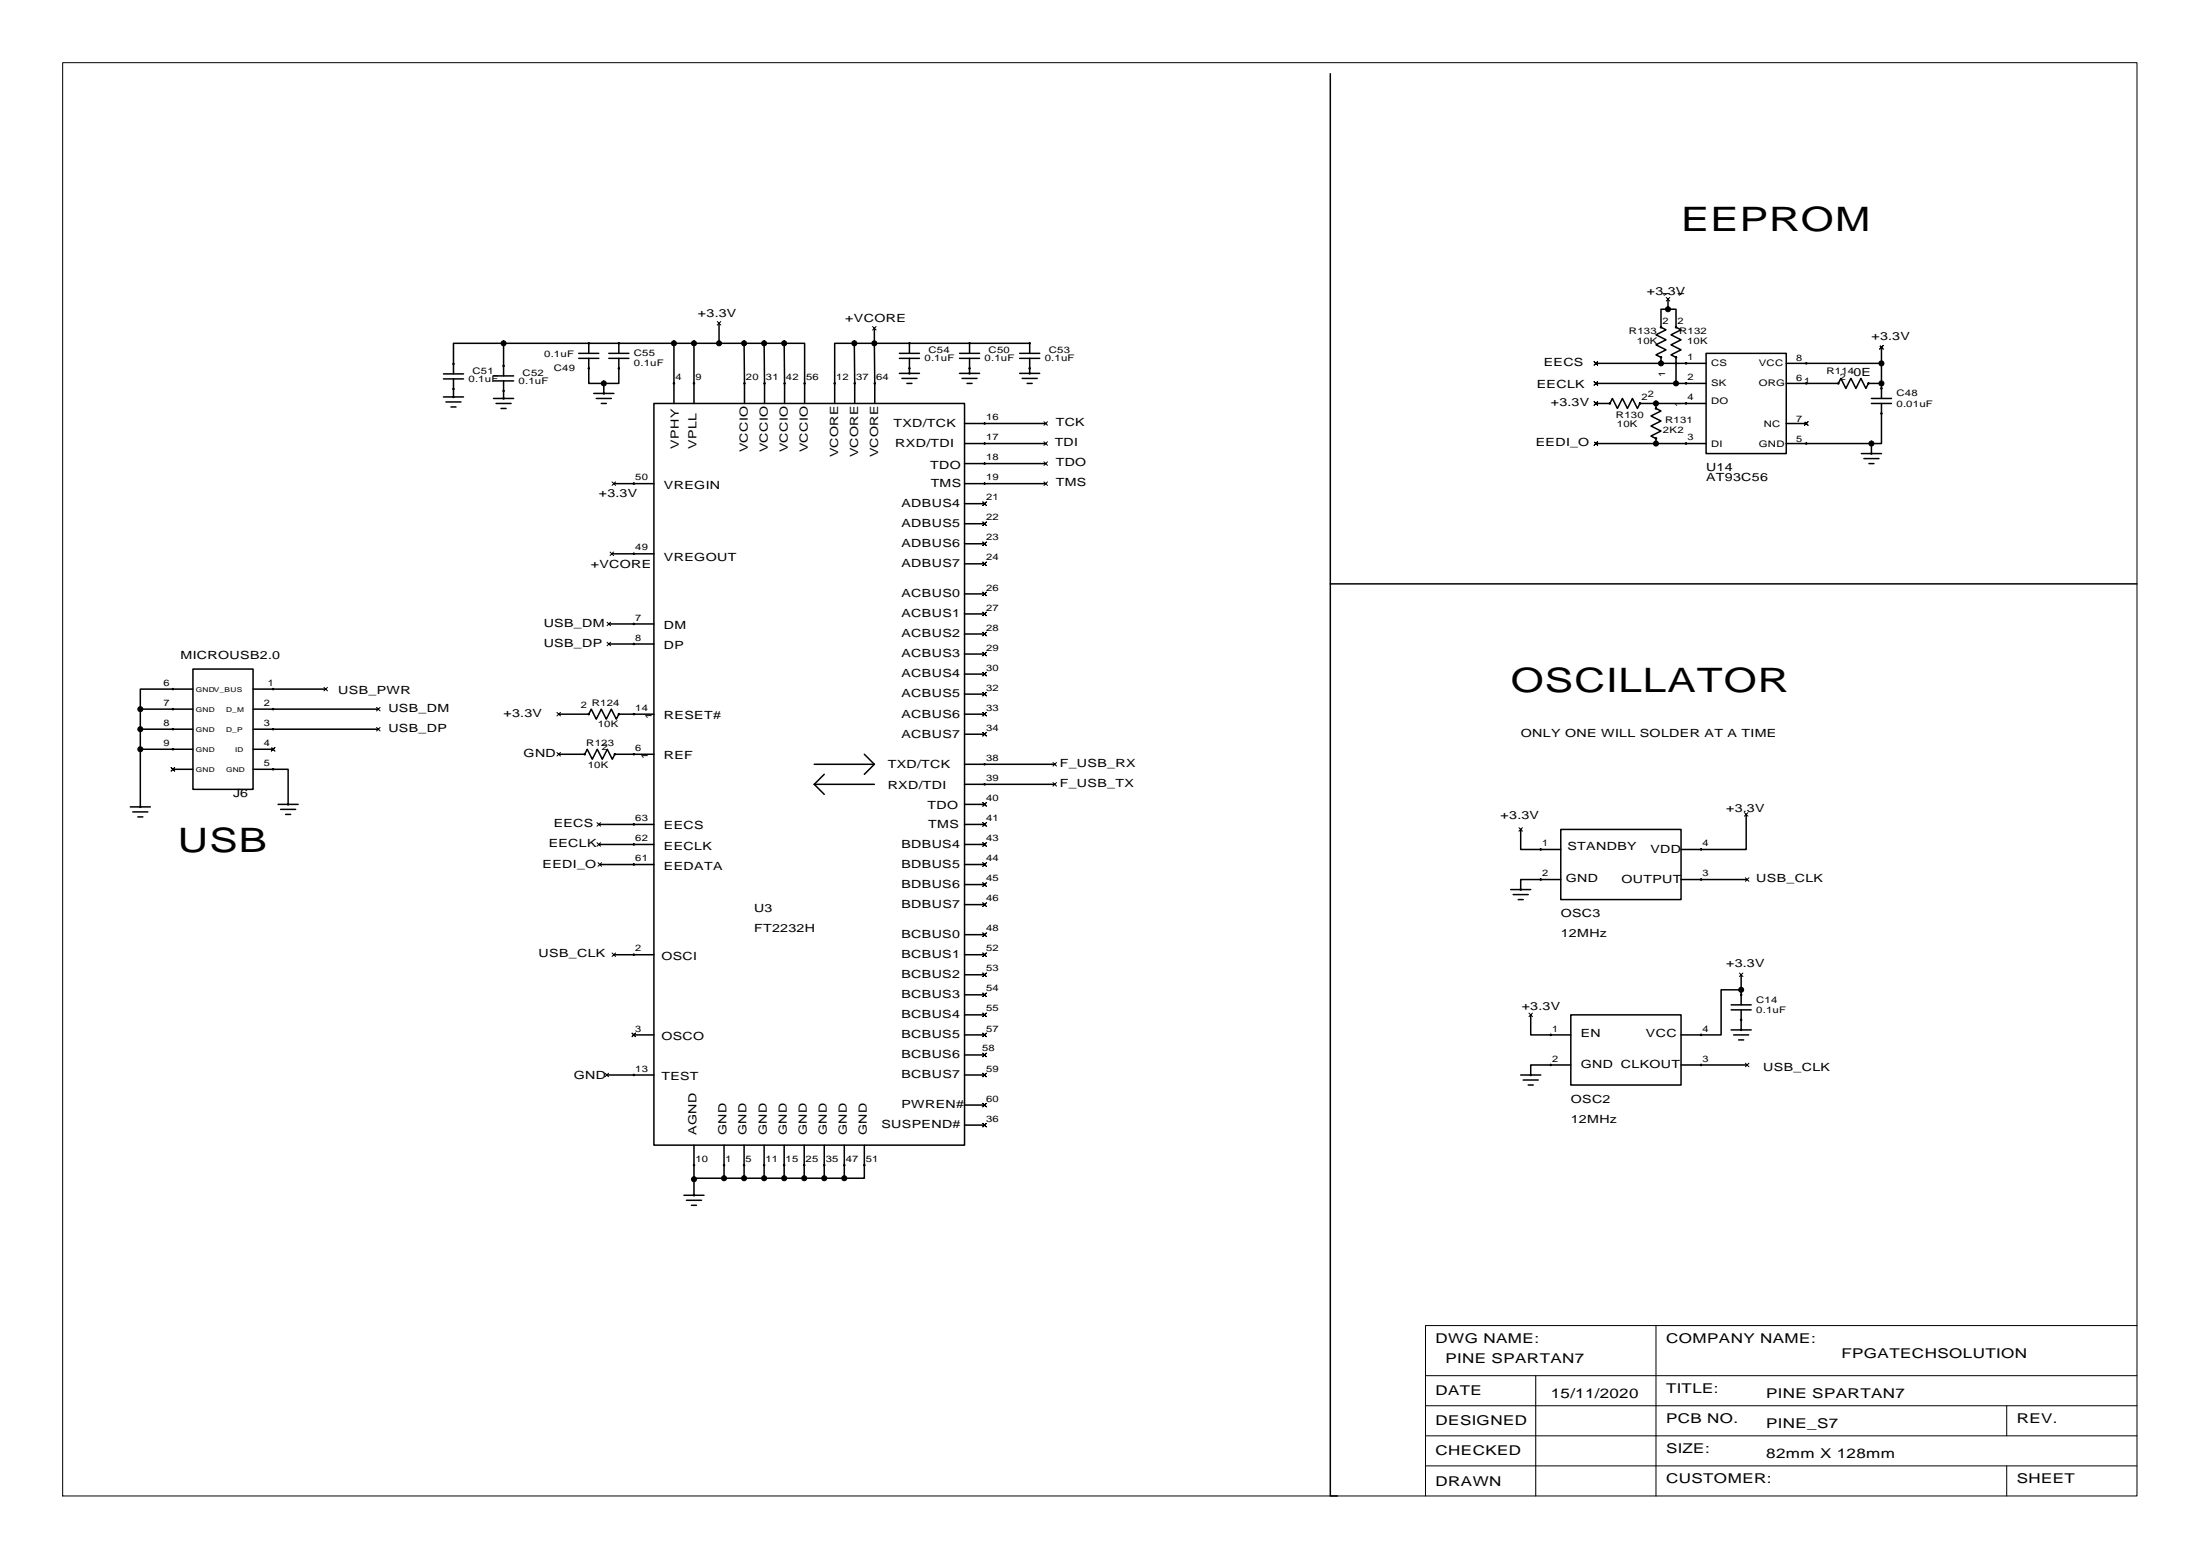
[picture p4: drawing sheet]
<svg xmlns="http://www.w3.org/2000/svg" width="558mm" height="395mm" viewBox="0 0 558 395" stroke-linecap="round" stroke-linejoin="round" font-family="sans-serif">
<g fill="none" stroke="#000" stroke-width=".38">
<path d="M337.2 18.7v360.4h1.8M422.8 78.4h2v4.5l1.3 .7-2.5 1.2 2.5 1.3-2.5 1.3 2.5 1.3-2.5 1.2 1.2 .7v6.6h-20.3M422.8 78.4h-1.8v4.5l1.3 .7-2.6 1.2 2.6 1.3-2.6 1.3 2.6 1.3-2.6 1.2 1.3 .7v1.5h-16.5M422.8 75.8v2.6M112.4 94.8h5.1M112.4 96h5.1M114.9 96v4.6M125.1 95.3h5.1M125.1 96.5h5.1M127.6 87h-12.7v7.8M127.6 87h71.2M127.6 87v8.3"/>
<path d="M127.6 96.5v4.5M146.7 89.5h5.1M146.7 90.8h5.1M149.2 90.8v6.4h3.8M149.2 87v2.5M150.5 99.7h5.1M153 97.2v2.5M154.3 89.5h5.1M154.3 90.8h5.1M156.9 90.8v6.4h-3.9M156.9 87v2.5M170.8 87v15.2"/>
<path d="M175.9 87v15.2M182.3 81.9v5.1M188.6 87l.1 15.2M193.7 87l.1 15.2M198.8 87h5.1v15.2M198.8 87l.1 15.2M216.5 87h-4.9v15.2M216.5 87h44.5v2.5M216.5 87l.1 15.2M221.6 83.2l.1 19M228 94.6h5.1M228 89.5h5.1"/>
<path d="M228 90.8h5.1M228.6 95.9h3.8M229.9 97.2h1.2M230.5 87v2.5M230.5 90.8v3.8M243.2 94.6h5.1M243.2 89.5h5.1M243.2 90.8h5.1M243.8 95.9h3.9M245.1 97.2h1.3M245.8 87v2.5M245.8 90.8v3.8"/>
<path d="M258.5 94.6h5M258.5 89.5h5M258.5 90.8h5M259.1 95.9h3.8M260.4 97.2h1.2M261 90.8v3.8M421 92.1h11.4M424.8 97.2h7.6M432.4 89.5h20.4v25.4h-20.4zM452.8 97.2h13.2l.6-1.3 1.3 2.5 1.2-2.5 1.3 2.5 1.3-2.5 1.3 2.5 .6-1.2h3.3v3.8M452.8 92.1h24.1M476.9 88v9.2"/>
<path d="M112.4 100.6h5.1M113 101.9h3.8M114.3 103.1h1.3M125.1 101h5.1M125.7 102.2h3.8M127 103.5h1.3M151.1 101h3.8M152.4 102.2h1.3M165.7 102.2h78.8v188h-78.8zM244.5 107.3h20.6M244.5 112.4h20.6M244.5 117.5h20.6"/>
<path d="M404.5 102.2h3.6l.6-1.2 1.3 2.5 1.2-2.5 1.3 2.5 1.3-2.5 1.2 2.5 .7-1.3h16.7M404.5 112.4h27.9M419.7 102.2v1.3l1.3 .6-2.5 1.3 2.5 1.3-2.5 1.3 2.5 1.2-2.5 1.3 1.2 .6v1.3M452.8 107.3h5M452.8 112.4h21.6M471.8 114.9h5.1M472.4 116.2h3.9M473.7 117.5h1.3M474.4 112.4v2.5M474.4 102.2h5M474.4 101h5M476.9 102.2v10.2h-2.5"/>
<path d="M155.6 122.6h10.1M244.5 122.6h20.6M244.5 127.6h5.1M244.5 132.7h5.1M244.5 137.8h5.1M154.3 158.1h11.4M155.1 140.3h10.6M244.5 150.5h5.1M244.5 155.6h5.1M244.5 142.9h5.1M337.2 148h204.5M35.6 179.7h13.3"/>
<path d="M35.6 179.7v24.8M48.9 169.6h15.2v30.4h-15.2zM48.9 174.6h-13.3v5.1M64.1 174.6h18.5M64.1 179.7h31.8M154.3 163.2h11.4M244.5 160.7h5.1M244.5 165.7h5.1M244.5 170.8h5.1M244.5 175.9h5.1M35.6 184.8h13.3M35.6 189.9h13.3"/>
<path d="M43.8 195h5.1M64.1 195h8.9v8.8M64.1 184.8h31.8M64.1 189.9h5.1M141.6 181h7.6l.7-1.3 1.2 2.6 1.3-2.6 1.3 2.6 1.2-2.6 1.3 2.6 .7-1.3h8.8M141.6 191.1h6.6l.7-1.2 1.2 2.5 1.3-2.5 1.3 2.5 1.2-2.5 1.3 2.5 .6-1.3h9.9M206.4 193.7h15.2M206.4 198.8h15.2M206.4 198.8l2.5 2.5M208.9 196.2l-2.5 2.6M219.1 191.1l2.5 2.6M221.6 193.7l-2.5 2.5"/>
<path d="M244.5 181h5.1M244.5 193.7h22.8M244.5 198.8h22.8M244.5 186.1h5.1M33 204.5h5.1M33.7 205.7h3.8M34.9 207h1.3M70.5 203.8h5.1M71.1 205.1h3.8M72.4 206.4h1.3M151.8 214h13.9M151.8 208.9h13.9"/>
<path d="M152 219.1h13.7M244.5 219.1h5.1M244.5 214h5.1M244.5 208.9h5.1M244.5 203.8h5.1M385.5 210.2v5.1h10.1M395.6 210.2h30.5v17.8h-30.5zM442.6 206.4v8.9h-16.5M244.5 224.2h5.1M244.5 229.2h5.1M244.5 236.9h5.1M382.9 225.4h5.1"/>
<path d="M383.5 226.7h3.9M384.8 228h1.3M395.6 222.9h-10.1v2.5M426.1 222.9h16.8M155.6 241.9h10.1M244.5 241.9h5.1M244.5 247h5.1M244.5 252.1h5.1M244.5 257.2h5.1M388 257.2v5.1h10.2M398.2 257.2h27.9v17.8h-27.9zM438.8 254.6h5.1"/>
<path d="M438.8 255.9h5.1M441.3 250.8h-5v11.5h-10.2M441.3 247v7.6M441.3 255.9v5.1M153.8 272.4h11.9M160.7 262.3h5M244.5 272.4h5.1M244.5 262.3h5.1M244.5 267.3h5.1M385.5 272.4h5M386.1 273.7h3.8M387.4 275h1.2"/>
<path d="M398.2 269.9h-10.2v2.5M426.1 269.9h16.8M438.8 261h5.1M439.4 262.3h3.8M440.7 263.5h1.3M175.9 290.2v12.7M183.5 298.6h-7.6v.2M183.5 298.6h30.5M183.5 290.2v8.4M188.6 290.2v8.4M193.7 290.2v8.4M198.8 290.2v8.4"/>
<path d="M203.8 290.2v8.4M208.9 290.2v8.4M214 290.2v8.4M219.1 290.2v8.4h-5.1M244.5 285.1h5.1M244.5 280h5.1M173.4 302.9h5M174 304.2h3.8M175.3 305.4h1.2"/>
</g>
<g fill="none" stroke="#000" stroke-width=".25">
<path d="M15.9 15.9h525.8v363.2h-525.8zM422.3 75.4l.9 .9M423.2 75.4l-.9 .9M181.8 81.5l.9 .9M182.7 81.5l-.9 .9M221.2 82.7l.9 .9M222.1 82.7l-.9 .9M404.1 96.7l.4 .5 .5-.5-.5 .5 .5 .4-.5-.4-.4 .4 .4-.4zM404.1 91.6l.4 .5 .5-.5-.5 .5 .5 .4-.5-.4-.4 .4 .4-.4zM476.4 87.6l.5 .4 .4-.4-.4 .4 .4 .5-.4-.5-.5 .5 .5-.5zM264.6 106.9l.9 .9M264.6 117l.9 .9"/>
<path d="M264.6 112l.9 .9M265.5 106.9l-.9 .9M265.5 117l-.9 .9M265.5 112l-.9 .9M404.1 101.8l.4 .4 .5-.4-.5 .4 .5 .5-.5-.5-.4 .5 .4-.5zM404.1 112l.4 .4 .5-.4-.5 .4 .5 .5-.5-.5-.4 .5 .4-.5zM457.4 106.9l.4 .4 .5-.4-.5 .4 .5 .5-.5-.5-.4 .5 .4-.5zM154.6 139.9l.9 .9M155.1 122.1l.9 .9M155.5 139.9l-.9 .9M156 122.1l-.9 .9M249.1 127.2l.5 .4 .4-.4-.4 .4 .4 .5-.4-.5-.5 .5 .5-.5z"/>
<path d="M249.1 132.3l.5 .4 .4-.4-.4 .4 .4 .5-.4-.5-.5 .5 .5-.5zM249.1 137.4l.5 .4 .4-.4-.4 .4 .4 .5-.4-.5-.5 .5 .5-.5zM264.6 122.1l.9 .9M265.5 122.1l-.9 .9M153.9 157.7l.9 .9M154.8 157.7l-.9 .9M249.1 142.4l.5 .5 .4-.5-.4 .5 .4 .4-.4-.4-.5 .4 .5-.4zM249.1 150.1l.5 .4 .4-.4-.4 .4 .4 .5-.4-.5-.5 .5 .5-.5zM249.1 155.1l.5 .5 .4-.5-.4 .5 .4 .4-.4-.4-.5 .4 .5-.4zM82.1 174.2l.9 .9M83 174.2l-.9 .9M95.4 179.3l.9 .9"/>
<path d="M96.3 179.3l-.9 .9M153.9 162.8l.9 .9M154.8 162.8l-.9 .9M249.1 160.2l.5 .5 .4-.5-.4 .5 .4 .4-.4-.4-.5 .4 .5-.4zM249.1 165.3l.5 .4 .4-.4-.4 .4 .4 .5-.4-.5-.5 .5 .5-.5zM249.1 170.4l.5 .4 .4-.4-.4 .4 .4 .5-.4-.5-.5 .5 .5-.5zM249.1 175.5l.5 .4 .4-.4-.4 .4 .4 .5-.4-.5-.5 .5 .5-.5zM43.4 194.5l.4 .5 .5-.5-.5 .5 .5 .4-.5-.4-.4 .4 .4-.4zM68.8 189.4l.4 .5 .5-.5-.5 .5 .5 .4-.5-.4-.4 .4 .4-.4zM95.4 184.3l.9 .9M96.3 184.3l-.9 .9M141.2 180.5l.9 .9"/>
<path d="M141.2 190.7l.9 .9M142.1 180.5l-.9 .9M142.1 190.7l-.9 .9M249.1 180.5l.5 .5 .4-.5-.4 .5 .4 .4-.4-.4-.5 .4 .5-.4zM249.1 185.6l.5 .5 .4-.5-.4 .5 .4 .4-.4-.4-.5 .4 .5-.4zM266.9 198.3l.9 .9M266.9 193.2l.9 .9M267.8 198.3l-.9 .9M267.8 193.2l-.9 .9M151.3 213.6l.9 .9M151.3 208.5l.9 .9M151.6 218.6l.9 .9"/>
<path d="M152.2 213.6l-.9 .9M152.2 208.5l-.9 .9M152.5 218.6l-.9 .9M249.1 203.4l.5 .4 .4-.4-.4 .4 .4 .5-.4-.5-.5 .5 .5-.5zM249.1 208.5l.5 .4 .4-.4-.4 .4 .4 .5-.4-.5-.5 .5 .5-.5zM249.1 213.6l.5 .4 .4-.4-.4 .4 .4 .5-.4-.5-.5 .5 .5-.5zM249.1 218.6l.5 .5 .4-.5-.4 .5 .4 .4-.4-.4-.5 .4 .5-.4zM385 209.7l.9 .9M385.9 209.7l-.9 .9M442.2 205.9l.9 .9M443.1 205.9l-.9 .9M249.1 223.7l.5 .5 .4-.5-.4 .5 .4 .4-.4-.4-.5 .4 .5-.4z"/>
<path d="M249.1 228.8l.5 .4 .4-.4-.4 .4 .4 .5-.4-.5-.5 .5 .5-.5zM249.1 236.4l.5 .5 .4-.5-.4 .5 .4 .4-.4-.4-.5 .4 .5-.4zM442.4 222.4l.9 .9M443.3 222.4l-.9 .9M155.1 241.5l.9 .9M156 241.5l-.9 .9M249.1 241.5l.5 .4 .4-.4-.4 .4 .4 .5-.4-.5-.5 .5 .5-.5zM249.1 246.6l.5 .4 .4-.4-.4 .4 .4 .5-.4-.5-.5 .5 .5-.5zM249.1 251.7l.5 .4 .4-.4-.4 .4 .4 .5-.4-.5-.5 .5 .5-.5zM249.1 256.7l.5 .5 .4-.5-.4 .5 .4 .4-.4-.4-.5 .4 .5-.4zM387.5 256.7l.9 .9M388.4 256.7l-.9 .9"/>
<path d="M440.9 246.6l.9 .9M441.8 246.6l-.9 .9M153.4 272l.9 .9M154.3 272l-.9 .9M160.2 261.8l.5 .5 .4-.5-.4 .5 .4 .4-.4-.4-.5 .4 .5-.4zM249.1 261.8l.5 .5 .4-.5-.4 .5 .4 .4-.4-.4-.5 .4 .5-.4zM249.1 266.9l.5 .4 .4-.4-.4 .4 .4 .5-.4-.5-.5 .5 .5-.5zM249.1 272l.5 .4 .4-.4-.4 .4 .4 .5-.4-.5-.5 .5 .5-.5zM249.1 279.6l.5 .4 .4-.4-.4 .4 .4 .5-.4-.5-.5 .5 .5-.5zM442.4 269.4l.9 .9M443.3 269.4l-.9 .9M249.1 284.7l.5 .4 .4-.4-.4 .4 .4 .5-.4-.5-.5 .5 .5-.5z"/>
<path d="M419.7 335.9v43.2M541.7 335.9h-180.4v43.2M361.3 348.6h180.4M361.3 356.2h180.4M389.3 348.6v30.5M508.6 356.2v7.7M361.3 363.9h180.4M361.3 371.5h180.4M508.6 371.5v7.6"/>
</g>
<g fill="#000" stroke="#000" stroke-width=".25">
<circle cx="422.8" cy="78.4" r=".64"/>
<circle cx="114.9" cy="98.6" r=".19"/>
<circle cx="114.9" cy="92.2" r=".19"/>
<circle cx="127.6" cy="92.7" r=".19"/>
<circle cx="127.6" cy="99.1" r=".19"/>
<circle cx="127.6" cy="87" r=".64"/>
<circle cx="149.2" cy="87" r=".19"/>
<circle cx="149.2" cy="93.4" r=".19"/>
<circle cx="153" cy="99.7" r=".19"/>
<circle cx="153" cy="97.2" r=".64"/>
<circle cx="156.9" cy="93.4" r=".19"/>
<circle cx="156.9" cy="87" r=".19"/>
<circle cx="170.8" cy="97.2" r=".19"/>
<circle cx="170.8" cy="87" r=".64"/>
<circle cx="175.9" cy="97.2" r=".19"/>
<circle cx="175.9" cy="87" r=".64"/>
<circle cx="182.3" cy="87" r=".64"/>
<circle cx="188.6" cy="87" r=".64"/>
<circle cx="188.7" cy="97.2" r=".19"/>
<circle cx="193.7" cy="87" r=".64"/>
<circle cx="193.8" cy="97.2" r=".19"/>
<circle cx="198.8" cy="87" r=".64"/>
<circle cx="198.9" cy="97.2" r=".19"/>
<circle cx="203.9" cy="97.2" r=".19"/>
<circle cx="211.6" cy="97.2" r=".19"/>
<circle cx="216.5" cy="87" r=".64"/>
<circle cx="216.6" cy="97.2" r=".19"/>
<circle cx="221.6" cy="87" r=".64"/>
<circle cx="221.7" cy="97.2" r=".19"/>
<circle cx="230.5" cy="87" r=".19"/>
<circle cx="230.5" cy="93.4" r=".19"/>
<circle cx="230.5" cy="94.6" r=".19"/>
<circle cx="245.8" cy="94.6" r=".19"/>
<circle cx="245.8" cy="93.4" r=".19"/>
<circle cx="245.8" cy="87" r=".19"/>
<circle cx="261" cy="93.4" r=".19"/>
<circle cx="261" cy="87" r=".19"/>
<circle cx="261" cy="94.6" r=".19"/>
<circle cx="421" cy="90.6" r=".19"/>
<circle cx="421" cy="82.9" r=".19"/>
<circle cx="421" cy="92.1" r=".64"/>
<circle cx="424.8" cy="82.9" r=".19"/>
<circle cx="424.8" cy="90.6" r=".19"/>
<circle cx="424.8" cy="97.2" r=".64"/>
<circle cx="427.4" cy="92.1" r=".19"/>
<circle cx="427.4" cy="97.2" r=".19"/>
<circle cx="457.8" cy="97.2" r=".19"/>
<circle cx="457.8" cy="92.1" r=".19"/>
<circle cx="466" cy="97.2" r=".19"/>
<circle cx="473.6" cy="97.2" r=".19"/>
<circle cx="476.9" cy="98.4" r=".19"/>
<circle cx="476.9" cy="97.2" r=".64"/>
<circle cx="476.9" cy="92.1" r=".64"/>
<circle cx="114.9" cy="100.6" r=".19"/>
<circle cx="127.6" cy="101" r=".19"/>
<circle cx="249.6" cy="117.5" r=".19"/>
<circle cx="249.6" cy="107.3" r=".19"/>
<circle cx="249.6" cy="112.4" r=".19"/>
<circle cx="408.1" cy="102.2" r=".19"/>
<circle cx="415.7" cy="102.2" r=".19"/>
<circle cx="419.7" cy="111.1" r=".19"/>
<circle cx="419.7" cy="103.5" r=".19"/>
<circle cx="419.7" cy="112.4" r=".64"/>
<circle cx="419.7" cy="102.2" r=".64"/>
<circle cx="427.4" cy="102.2" r=".19"/>
<circle cx="427.4" cy="112.4" r=".19"/>
<circle cx="457.8" cy="112.4" r=".19"/>
<circle cx="474.4" cy="114.9" r=".19"/>
<circle cx="474.4" cy="112.4" r=".64"/>
<circle cx="476.9" cy="104.8" r=".19"/>
<circle cx="160.7" cy="122.6" r=".19"/>
<circle cx="249.6" cy="122.6" r=".19"/>
<circle cx="160.7" cy="140.3" r=".19"/>
<circle cx="160.7" cy="158.1" r=".19"/>
<circle cx="35.6" cy="179.7" r=".64"/>
<circle cx="43.8" cy="174.6" r=".19"/>
<circle cx="43.8" cy="179.7" r=".19"/>
<circle cx="69.2" cy="174.6" r=".19"/>
<circle cx="69.2" cy="179.7" r=".19"/>
<circle cx="160.7" cy="163.2" r=".19"/>
<circle cx="35.6" cy="184.8" r=".64"/>
<circle cx="35.6" cy="189.9" r=".64"/>
<circle cx="43.8" cy="189.9" r=".19"/>
<circle cx="43.8" cy="184.8" r=".19"/>
<circle cx="69.2" cy="195" r=".19"/>
<circle cx="69.2" cy="184.8" r=".19"/>
<circle cx="148.2" cy="191.1" r=".19"/>
<circle cx="149.2" cy="181" r=".19"/>
<circle cx="155.8" cy="191.1" r=".19"/>
<circle cx="156.9" cy="181" r=".19"/>
<circle cx="160.7" cy="191.1" r=".19"/>
<circle cx="160.7" cy="181" r=".19"/>
<circle cx="249.6" cy="193.7" r=".19"/>
<circle cx="249.6" cy="198.8" r=".19"/>
<circle cx="35.6" cy="204.5" r=".19"/>
<circle cx="73" cy="203.8" r=".19"/>
<circle cx="160.7" cy="214" r=".19"/>
<circle cx="160.7" cy="208.9" r=".19"/>
<circle cx="160.7" cy="219.1" r=".19"/>
<circle cx="390.5" cy="215.3" r=".19"/>
<circle cx="431.2" cy="215.3" r=".19"/>
<circle cx="385.5" cy="225.4" r=".19"/>
<circle cx="390.5" cy="222.9" r=".19"/>
<circle cx="431.2" cy="222.9" r=".19"/>
<circle cx="160.7" cy="241.9" r=".19"/>
<circle cx="441.3" cy="252.1" r=".19"/>
<circle cx="441.3" cy="258.5" r=".19"/>
<circle cx="441.3" cy="250.8" r=".64"/>
<circle cx="160.7" cy="272.4" r=".19"/>
<circle cx="388" cy="272.4" r=".19"/>
<circle cx="393.1" cy="262.3" r=".19"/>
<circle cx="393.1" cy="269.9" r=".19"/>
<circle cx="431.2" cy="269.9" r=".19"/>
<circle cx="431.2" cy="262.3" r=".19"/>
<circle cx="441.3" cy="261" r=".19"/>
<circle cx="175.9" cy="295.3" r=".19"/>
<circle cx="175.9" cy="298.8" r=".64"/>
<circle cx="183.5" cy="295.3" r=".19"/>
<circle cx="183.5" cy="298.6" r=".64"/>
<circle cx="188.6" cy="295.3" r=".19"/>
<circle cx="188.6" cy="298.6" r=".64"/>
<circle cx="193.7" cy="295.3" r=".19"/>
<circle cx="193.7" cy="298.6" r=".64"/>
<circle cx="198.8" cy="295.3" r=".19"/>
<circle cx="198.8" cy="298.6" r=".64"/>
<circle cx="203.8" cy="295.3" r=".19"/>
<circle cx="203.8" cy="298.6" r=".64"/>
<circle cx="208.9" cy="295.3" r=".19"/>
<circle cx="208.9" cy="298.6" r=".64"/>
<circle cx="214" cy="295.3" r=".19"/>
<circle cx="214" cy="298.6" r=".64"/>
<circle cx="219.1" cy="295.3" r=".19"/>
<circle cx="175.9" cy="302.9" r=".19"/>
</g>
<g font-size="8.5">
<text x="426.1" y="58.5">EEPROM</text>
<text x="382.9" y="175.3">OSCILLATOR</text>
<text x="45.1" y="215.9">USB</text>
</g>
<g font-size="3.4">
<text x="363.9" y="340.3">DWG NAME:</text>
<text x="422.3" y="340.3">COMPANY NAME:</text>
<text x="366.4" y="345.3">PINE SPARTAN7</text>
<text x="466.7" y="344.1">FPGATECHSOLUTION</text>
<text x="363.9" y="353.6">DATE</text>
<text x="422.3" y="353">TITLE:</text>
<text x="393.1" y="354.2">15/11/2020</text>
<text x="447.7" y="354.2">PINE SPARTAN7</text>
<text x="363.9" y="361.2">DESIGNED</text>
<text x="422.3" y="360.6">PCB NO.</text>
<text x="447.7" y="361.8">PINE_S7</text>
<text x="511.2" y="360.6">REV.</text>
<text x="363.9" y="368.8">CHECKED</text>
<text x="422.3" y="368.2">SIZE:</text>
<text x="447.7" y="369.5">82mm X 128mm</text>
<text x="363.9" y="376.5">DRAWN</text>
<text x="422.3" y="375.8">CUSTOMER:</text>
<text x="511.2" y="375.8">SHEET</text>
</g>
<g font-size="2.9">
<text x="417.5" y="74.7">+3.3V</text>
<text x="176.9" y="80.3">+3.3V</text>
<text x="214.3" y="81.6">+VCORE</text>
<text x="474.4" y="86.1">+3.3V</text>
<text x="391.3" y="92.7">EECS</text>
<text x="469.8" y="95.3">0E</text>
<text x="389.5" y="98.3">EECLK</text>
<text x="267.6" y="108">TCK</text>
<text x="393.1" y="102.9">+3.3V</text>
<text x="172.1" y="113.7" transform="rotate(-90 172.1 113.7)">VPHY</text>
<text x="176.5" y="113.7" transform="rotate(-90 176.5 113.7)">VPLL</text>
<text x="226.4" y="108.1">TXD/TCK</text>
<text x="226.9" y="113.3">RXD/TDI</text>
<text x="267.3" y="113">TDI</text>
<text x="389.3" y="113">EEDI_O</text>
<text x="189.6" y="114.7" transform="rotate(-90 189.6 114.7)">VCCIO</text>
<text x="194.6" y="114.7" transform="rotate(-90 194.6 114.7)">VCCIO</text>
<text x="199.7" y="114.7" transform="rotate(-90 199.7 114.7)">VCCIO</text>
<text x="204.8" y="114.7" transform="rotate(-90 204.8 114.7)">VCCIO</text>
<text x="212.4" y="115.9" transform="rotate(-90 212.4 115.9)">VCORE</text>
<text x="217.5" y="115.9" transform="rotate(-90 217.5 115.9)">VCORE</text>
<text x="222.6" y="115.9" transform="rotate(-90 222.6 115.9)">VCORE</text>
<text x="235.8" y="118.8">TDO</text>
<text x="267.6" y="118.1">TDO</text>
<text x="432.4" y="119.4">U14</text>
<text x="168.3" y="123.8">VREGIN</text>
<text x="235.9" y="123.5">TMS</text>
<text x="267.6" y="123.2">TMS</text>
<text x="432.4" y="121.9">AT93C56</text>
<text x="151.8" y="126">+3.3V</text>
<text x="228.5" y="128.5">ADBUS4</text>
<text x="228.5" y="133.6">ADBUS5</text>
<text x="168.3" y="142.3">VREGOUT</text>
<text x="228.5" y="138.7">ADBUS6</text>
<text x="228.5" y="143.7">ADBUS7</text>
<text x="149.7" y="144">+VCORE</text>
<text x="228.5" y="151.4">ACBUS0</text>
<text x="137.8" y="158.8">USB_DM</text>
<text x="168.3" y="159.4">DM</text>
<text x="228.5" y="156.4">ACBUS1</text>
<text x="228.5" y="161.5">ACBUS2</text>
<text x="45.7" y="167">MICROUSB2.0</text>
<text x="137.8" y="163.8">USB_DP</text>
<text x="168.3" y="164.5">DP</text>
<text x="228.5" y="166.6">ACBUS3</text>
<text x="228.5" y="171.7">ACBUS4</text>
<text x="85.7" y="175.9">USB_PWR</text>
<text x="228.5" y="176.8">ACBUS5</text>
<text x="98.4" y="180.4">USB_DM</text>
<text x="98.4" y="185.4">USB_DP</text>
<text x="127.6" y="181.6">+3.3V</text>
<text x="168.3" y="182.3">RESET#</text>
<text x="228.5" y="181.8">ACBUS6</text>
<text x="132.7" y="191.8">GND</text>
<text x="228.5" y="186.9">ACBUS7</text>
<text x="385.5" y="186.7">ONLY ONE WILL SOLDER AT A TIME</text>
<text x="168.3" y="192.4">REF</text>
<text x="225" y="194.7">TXD/TCK</text>
<text x="268.6" y="194.3">F_USB_RX</text>
<text x="59.1" y="201.9">J6</text>
<text x="225" y="200">RXD/TDI</text>
<text x="268.6" y="199.4">F_USB_TX</text>
<text x="140.3" y="209.6">EECS</text>
<text x="235.1" y="205">TDO</text>
<text x="235.3" y="209.9">TMS</text>
<text x="380.4" y="207.7">+3.3V</text>
<text x="437.5" y="205.8">+3.3V</text>
<text x="139.1" y="214.6">EECLK</text>
<text x="168.3" y="215.3">EECLK</text>
<text x="168.3" y="210.2">EECS</text>
<text x="228.5" y="214.9">BDBUS4</text>
<text x="397.3" y="215.5">STANDBY</text>
<text x="137.5" y="220">EEDI_O</text>
<text x="168.3" y="220.4">EEDATA</text>
<text x="228.5" y="219.9">BDBUS5</text>
<text x="418.3" y="216.2">VDD</text>
<text x="228.5" y="225">BDBUS6</text>
<text x="396.9" y="223.5">GND</text>
<text x="411" y="223.8">OUTPUT</text>
<text x="445.1" y="223.5">USB_CLK</text>
<text x="191.1" y="231.2">U3</text>
<text x="228.5" y="230.1">BDBUS7</text>
<text x="395.6" y="232.4">OSC3</text>
<text x="191.1" y="236.2">FT2232H</text>
<text x="228.5" y="237.7">BCBUS0</text>
<text x="395.6" y="237.5">12MHz</text>
<text x="136.5" y="242.6">USB_CLK</text>
<text x="167.6" y="243.2">OSCI</text>
<text x="228.5" y="242.8">BCBUS1</text>
<text x="437.5" y="245.1">+3.3V</text>
<text x="228.5" y="247.9">BCBUS2</text>
<text x="228.5" y="253">BCBUS3</text>
<text x="385.7" y="256.1">+3.3V</text>
<text x="167.6" y="263.5">OSCO</text>
<text x="228.5" y="263.1">BCBUS5</text>
<text x="228.5" y="258">BCBUS4</text>
<text x="400.7" y="262.9">EN</text>
<text x="417.2" y="262.9">VCC</text>
<text x="228.5" y="268.2">BCBUS6</text>
<text x="145.4" y="273.3">GND</text>
<text x="167.6" y="273.7">TEST</text>
<text x="228.5" y="273.3">BCBUS7</text>
<text x="400.7" y="270.5">GND CLKOUT</text>
<text x="446.9" y="271.3">USB_CLK</text>
<text x="228.5" y="280.9">PWREN#</text>
<text x="398.2" y="279.4">OSC2</text>
<text x="176.5" y="287.7" transform="rotate(-90 176.5 287.7)">AGND</text>
<text x="184.2" y="287.7" transform="rotate(-90 184.2 287.7)">GND</text>
<text x="189.2" y="287.7" transform="rotate(-90 189.2 287.7)">GND</text>
<text x="194.3" y="287.7" transform="rotate(-90 194.3 287.7)">GND</text>
<text x="199.4" y="287.7" transform="rotate(-90 199.4 287.7)">GND</text>
<text x="204.5" y="287.7" transform="rotate(-90 204.5 287.7)">GND</text>
<text x="209.6" y="287.7" transform="rotate(-90 209.6 287.7)">GND</text>
<text x="214.6" y="287.7" transform="rotate(-90 214.6 287.7)">GND</text>
<text x="219.7" y="287.7" transform="rotate(-90 219.7 287.7)">GND</text>
<text x="223.4" y="286">SUSPEND#</text>
<text x="398.2" y="284.5">12MHz</text>
</g>
<g font-size="2.3">
<text x="423.1" y="75.3" transform="rotate(-90 423.1 75.3)">1</text>
<text x="426.9" y="75.3" transform="rotate(-90 426.9 75.3)">1</text>
<text x="421.4" y="82.1">2</text>
<text x="425.2" y="82.1">2</text>
<text x="235.3" y="89.6">C54</text>
<text x="250.6" y="89.6">C50</text>
<text x="265.8" y="89.6">C53</text>
<text x="412.9" y="84.7">R133</text>
<text x="414.9" y="87.3">10K</text>
<text x="425.6" y="84.7">R132</text>
<text x="427.6" y="87.3">10K</text>
<text x="119.8" y="94.8">C51</text>
<text x="132.5" y="95.3">C52</text>
<text x="137.9" y="90.6">0.1uF</text>
<text x="140.3" y="94.1">C49</text>
<text x="160.7" y="90.3">C55</text>
<text x="160.7" y="92.9">0.1uF</text>
<text x="234.3" y="91.6">0.1uF</text>
<text x="249.6" y="91.6">0.1uF</text>
<text x="264.8" y="91.6">0.1uF</text>
<text x="422" y="95.6" transform="rotate(-90 422 95.6)">1</text>
<text x="427.7" y="91.2">1</text>
<text x="433.7" y="92.9">CS</text>
<text x="445.8" y="92.9">VCC</text>
<text x="455.3" y="91.6">8</text>
<text x="462.9" y="94.9">R114</text>
<text x="118.8" y="96.8">0.1uF</text>
<text x="131.5" y="97.3">0.1uF</text>
<text x="171.2" y="96.3">4</text>
<text x="176.3" y="96.3">9</text>
<text x="189.1" y="96.3">20</text>
<text x="194.1" y="96.3">31</text>
<text x="199.2" y="96.3">42</text>
<text x="204.3" y="96.3">56</text>
<text x="211.9" y="96.3">12</text>
<text x="217" y="96.3">37</text>
<text x="222.1" y="96.3">64</text>
<text x="416" y="101.4">2</text>
<text x="417.7" y="100.7">2</text>
<text x="427.7" y="96.3">2</text>
<text x="427.7" y="101.4">4</text>
<text x="433.7" y="97.9">SK</text>
<text x="445.8" y="97.9">ORG</text>
<text x="455.3" y="96.7">6</text>
<text x="457.3" y="97.4">1</text>
<text x="466.3" y="96.3">2</text>
<text x="480.7" y="100.5">C48</text>
<text x="249.9" y="106.5">16</text>
<text x="409.6" y="105.8">R130</text>
<text x="422" y="107.1">R131</text>
<text x="426.1" y="103.3" transform="rotate(-90 426.1 103.3)">1</text>
<text x="433.7" y="102.4">DO</text>
<text x="455.3" y="106.8">7</text>
<text x="480.7" y="103">0.01uF</text>
<text x="249.9" y="111.5">17</text>
<text x="409.8" y="108.1">10K</text>
<text x="421.5" y="109.6">2K2</text>
<text x="427.7" y="111.5">3</text>
<text x="433.7" y="113.2">DI</text>
<text x="445.8" y="113.2">GND</text>
<text x="447" y="108.1">NC</text>
<text x="455.3" y="111.9">5</text>
<text x="249.9" y="116.6">18</text>
<text x="161" y="121.7">50</text>
<text x="249.9" y="121.7">19</text>
<text x="249.9" y="126.8">21</text>
<text x="249.9" y="131.9">22</text>
<text x="249.9" y="136.9">23</text>
<text x="161" y="139.5">49</text>
<text x="249.9" y="142">24</text>
<text x="249.9" y="149.6">26</text>
<text x="249.9" y="154.7">27</text>
<text x="161" y="157.3">7</text>
<text x="249.9" y="159.8">28</text>
<text x="161" y="162.3">8</text>
<text x="249.9" y="164.9">29</text>
<text x="41.4" y="173.8">6</text>
<text x="67.8" y="173.8">1</text>
<text x="249.9" y="170">30</text>
<text x="41.4" y="178.9">7</text>
<text x="66.8" y="178.9">2</text>
<text x="147.2" y="179.3">2 R124</text>
<text x="249.9" y="175">32</text>
<text x="41.4" y="183.9">8</text>
<text x="66.8" y="183.9">3</text>
<text x="151.5" y="184.3">10K</text>
<text x="161" y="180.1">14</text>
<text x="165.2" y="182.3" transform="rotate(-90 165.2 182.3)">1</text>
<text x="249.9" y="180.1">33</text>
<text x="249.9" y="185.2">34</text>
<text x="41.4" y="189">9</text>
<text x="66.8" y="189">4</text>
<text x="148.6" y="189.1">R123</text>
<text x="152.5" y="190.1">2</text>
<text x="161" y="190.3">6</text>
<text x="66.8" y="194.1">5</text>
<text x="149" y="194.7">10K</text>
<text x="164.2" y="192.4" transform="rotate(-90 164.2 192.4)">1</text>
<text x="249.9" y="192.8">38</text>
<text x="249.9" y="197.9">39</text>
<text x="249.9" y="203">40</text>
<text x="161" y="208.1">63</text>
<text x="249.9" y="208.1">41</text>
<text x="161" y="213.1">62</text>
<text x="249.9" y="213.1">43</text>
<text x="390.9" y="214.4">1</text>
<text x="431.5" y="214.4">4</text>
<text x="161" y="218.2">61</text>
<text x="249.9" y="218.2">44</text>
<text x="249.9" y="223.3">45</text>
<text x="390.9" y="222">2</text>
<text x="431.5" y="222">3</text>
<text x="249.9" y="228.4">46</text>
<text x="249.9" y="236">48</text>
<text x="161" y="241.1">2</text>
<text x="249.9" y="241.1">52</text>
<text x="249.9" y="246.2">53</text>
<text x="249.9" y="251.2">54</text>
<text x="249.9" y="256.3">55</text>
<text x="445.1" y="254.1">C14</text>
<text x="445.1" y="256.7">0.1uF</text>
<text x="161" y="261.4">3</text>
<text x="249.9" y="261.4">57</text>
<text x="393.4" y="261.4">1</text>
<text x="431.5" y="261.4">4</text>
<text x="248.9" y="266.3">58</text>
<text x="393.4" y="269">2</text>
<text x="431.5" y="269">3</text>
<text x="161" y="271.6">13</text>
<text x="249.9" y="271.6">59</text>
<text x="249.9" y="279.2">60</text>
<text x="249.9" y="284.3">36</text>
<text x="176.3" y="294.4">10</text>
<text x="183.9" y="294.4">1</text>
<text x="189" y="294.4">5</text>
<text x="194" y="294.4">11</text>
<text x="199.1" y="294.4">15</text>
<text x="204.2" y="294.4">25</text>
<text x="209.3" y="294.4">35</text>
<text x="214.4" y="294.4">47</text>
<text x="219.4" y="294.4">51</text>
</g>
<g font-size="1.7">
<text x="49.7" y="175.3">GNDV_BUS</text>
<text x="49.7" y="185.4">GND</text>
<text x="49.7" y="180.4">GND</text>
<text x="57.3" y="180.4">D_M</text>
<text x="57.3" y="185.4">D_P</text>
<text x="49.7" y="190.5">GND</text>
<text x="59.6" y="190.5">ID</text>
<text x="49.7" y="195.6">GND</text>
<text x="57.3" y="195.6">GND</text>
</g>
</svg>
